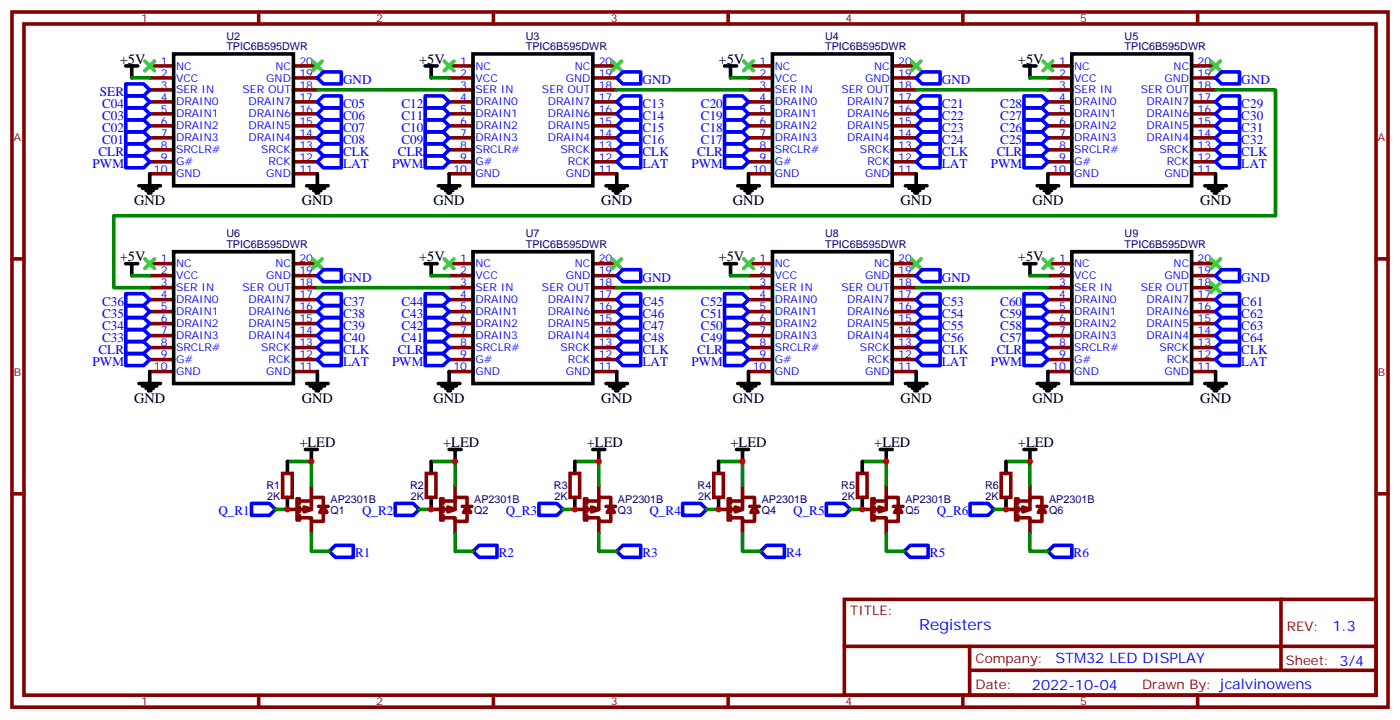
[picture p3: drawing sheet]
<svg xmlns="http://www.w3.org/2000/svg" width="412mm" height="212mm" viewBox="0 0 412 212" stroke-linecap="round" stroke-linejoin="round" font-family="sans-serif">
<g fill="none" stroke="#870000" stroke-width="1.1">
<path d="M3.5 3.5h405.4v204.6h-405.4zM7.1 7.1h398.2v197.5h-398.2zM44.1 19.4h7.1M76.2 3.5v3.6M86.4 19.4h7.1M132.3 19.4h7M145.3 3.5v3.6M174.6 19.4h7.1M214.5 3.5v3.6M283.6 3.5v3.6M352.8 3.5v3.6M44.1 22.9h7.1"/>
<path d="M44.1 26.5h7.1M44.1 30h7.1M44.1 33.5h7.1M44.1 37h7.1M86.4 22.9h7.1M86.4 26.5h7.1M86.4 30h7.1M86.4 33.5h7.1M86.4 37h7.1M132.3 22.9h7M132.3 26.5h7M132.3 30h7"/>
<path d="M132.3 33.5h7M132.3 37h7M174.6 22.9h7.1M174.6 26.5h7.1M174.6 30h7.1M174.6 33.5h7.1M174.6 37h7.1M44.1 40.6h7.1M44.1 44.1h7.1M44.1 47.6h7.1M44.1 51.2h7.1M86.4 40.6h7.1"/>
<path d="M86.4 44.1h7.1M86.4 47.6h7.1M86.4 51.2h7.1M132.3 40.6h7M132.3 44.1h7M132.3 47.6h7M132.3 51.2h7M174.6 40.6h7.1M174.6 44.1h7.1M174.6 47.6h7.1M174.6 51.2h7.1M3.5 76.2h3.6"/>
<path d="M405.3 76.2h3.6M3.5 145.3h3.6M93.8 149h2.9M405.3 145.3h3.6M248.7 176.4h156.6v28.2h-156.6zM377.3 176.4v20.9M248.7 190.2h156.5M285.6 197.3h119.6M285.6 190.2v14.1M76.2 204.6v3.5M145.3 204.6v3.5M214.5 204.6v3.5"/>
<path d="M283.6 204.6v3.5M352.8 204.6v3.5"/>
</g>
<path d="M51.2 15.9h35.2v38.8h-35.2zM139.3 15.9h35.3v38.8h-35.3z" fill="none" stroke="#000" stroke-width="1.1"/>
<path d="M95.2 149l1.1 1.8h-2.1z" fill="#fff" stroke="#870000" stroke-width="1.1"/>
<g fill="none" stroke="#870000" stroke-width="1.1">
<path d="M220.5 19.4h7M262.8 19.4h7.1M308.7 19.4h7M351 19.4h7.1M220.5 22.9h7M220.5 26.5h7M220.5 30h7M220.5 33.5h7M220.5 37h7M262.8 22.9h7.1M262.8 26.5h7.1M262.8 30h7.1"/>
<path d="M262.8 33.5h7.1M262.8 37h7.1M308.7 22.9h7M308.7 26.5h7M308.7 30h7M308.7 33.5h7M308.7 37h7M351 22.9h7.1M351 26.5h7.1M351 30h7.1M351 33.5h7.1M351 37h7.1"/>
<path d="M220.5 40.6h7M220.5 44.1h7M220.5 47.6h7M220.5 51.2h7M262.8 40.6h7.1M262.8 44.1h7.1M262.8 47.6h7.1M262.8 51.2h7.1M308.7 40.6h7M308.7 44.1h7M308.7 47.6h7M308.7 51.2h7"/>
<path d="M351 40.6h7.1M351 44.1h7.1M351 47.6h7.1M351 51.2h7.1M44.1 77.6h7.1M86.4 77.6h7.1M132.3 77.6h7M174.6 77.6h7.1M220.5 77.6h7M262.8 77.6h7.1M308.7 77.6h7M351 77.6h7.1"/>
<path d="M44.1 81.1h7.1M44.1 84.7h7.1M44.1 88.2h7.1M44.1 91.7h7.1M44.1 95.2h7.1M44.1 98.8h7.1M86.4 81.1h7.1M86.4 84.7h7.1M86.4 88.2h7.1M86.4 91.7h7.1M86.4 95.2h7.1M86.4 98.8h7.1"/>
<path d="M132.3 81.1h7M132.3 84.7h7M132.3 88.2h7M132.3 91.7h7M132.3 95.2h7M132.3 98.8h7M174.6 81.1h7.1M174.6 84.7h7.1M174.6 88.2h7.1M174.6 91.7h7.1M174.6 95.2h7.1M174.6 98.8h7.1"/>
<path d="M220.5 81.1h7M220.5 84.7h7M220.5 88.2h7M220.5 91.7h7M220.5 95.2h7M220.5 98.8h7M262.8 81.1h7.1M262.8 84.7h7.1M262.8 88.2h7.1M262.8 91.7h7.1M262.8 95.2h7.1M262.8 98.8h7.1"/>
<path d="M308.7 81.1h7M308.7 84.7h7M308.7 88.2h7M308.7 91.7h7M308.7 95.2h7M308.7 98.8h7M351 81.1h7.1M351 84.7h7.1M351 88.2h7.1M351 91.7h7.1M351 95.2h7.1M351 98.8h7.1"/>
<path d="M44.1 102.3h7.1M44.1 105.8h7.1M44.1 109.4h7.1M86.4 102.3h7.1M86.4 105.8h7.1M86.4 109.4h7.1M132.3 102.3h7M132.3 105.8h7M132.3 109.4h7M174.6 102.3h7.1M174.6 105.8h7.1M174.6 109.4h7.1"/>
<path d="M220.5 102.3h7M220.5 105.8h7M220.5 109.4h7M262.8 102.3h7.1M262.8 105.8h7.1M262.8 109.4h7.1M308.7 102.3h7M308.7 105.8h7M308.7 109.4h7M351 102.3h7.1M351 105.8h7.1M351 109.4h7.1"/>
<path d="M87.5 146.8v6.3M88.2 146.8v1.4M88.2 149.2v1.4M88.2 151.7v1.4M88.2 147.5h3.5M89.6 149.2l2.1 .7-2.1 .7zM91.7 142.9v3.5M91.7 153.5v3.5M95.2 148.9v-2.5h-3.5v3.5h-7M95.2 151v2.5h-3.5v-1.1h-3.5M136.2 149h2.8"/>
</g>
<g fill="none" stroke="#000" stroke-width="1.1">
<path d="M227.5 15.9h35.3v38.8h-35.3zM315.7 15.9h35.3v38.8h-35.3zM40.9 54.7h6.4M42 55.4h4.2M43 56.1h2.2M43.7 56.8h.7M44.1 51.2v3.5M90.3 54.7h6.4M91.4 55.4h4.2M92.4 56.1h2.1M93.1 56.8h.7M93.5 51.2v3.5"/>
<path d="M129.1 54.7h6.4M130.2 55.4h4.2M131.2 56.1h2.1M131.9 56.8h.7M132.3 51.2v3.5M178.5 54.7h6.4M179.6 55.4h4.2M180.6 56.1h2.1M181.3 56.8h.7M181.7 51.2v3.5M217.3 54.7h6.4M218.4 55.4h4.2"/>
<path d="M219.4 56.1h2.1M220.1 56.8h.7M220.5 51.2v3.5M266.7 54.7h6.3M267.8 55.4h4.2M268.8 56.1h2.1M269.5 56.8h.7M269.9 51.2v3.5M305.5 54.7h6.4M306.6 55.4h4.2M307.6 56.1h2.1M308.3 56.8h.7"/>
<path d="M308.7 51.2v3.5M354.9 54.7h6.3M356 55.4h4.2M357 56.1h2.1M357.7 56.8h.7M358.1 51.2v3.5M51.2 74.1h35.2v38.8h-35.2zM139.3 74.1h35.3v38.8h-35.3zM227.5 74.1h35.3v38.8h-35.3zM315.7 74.1h35.3v38.8h-35.3zM40.9 112.9h6.4M42 113.6h4.2"/>
<path d="M43 114.3h2.2M43.7 115h.7M44.1 109.4v3.5M90.3 112.9h6.4M91.4 113.6h4.2M92.4 114.3h2.1M93.1 115h.7M93.5 109.4v3.5M129.1 112.9h6.4M130.2 113.6h4.2M131.2 114.3h2.1M131.9 115h.7"/>
<path d="M132.3 109.4v3.5M178.5 112.9h6.4M179.6 113.6h4.2M180.6 114.3h2.1M181.3 115h.7M181.7 109.4v3.5M217.3 112.9h6.4M218.4 113.6h4.2M219.4 114.3h2.1M220.1 115h.7M220.5 109.4v3.5M266.7 112.9h6.3"/>
<path d="M267.8 113.6h4.2M268.8 114.3h2.1M269.5 115h.7M269.9 109.4v3.5M305.5 112.9h6.4M306.6 113.6h4.2M307.6 114.3h2.1M308.3 115h.7M308.7 109.4v3.5M354.9 112.9h6.3M356 113.6h4.2M357 114.3h2.1"/>
<path d="M357.7 115h.7M358.1 109.4v3.5"/>
</g>
<path d="M93.5 26.5h38.8M181.7 26.5h38.8M269.9 26.5h38.8M358.1 26.5h17.6v37h-342.2v21.2h10.6M93.5 84.7h38.8M181.7 84.7h38.8M269.9 84.7h38.8" fill="none" stroke="#008700" stroke-width="1.1"/>
<g fill="none" stroke="#00f" stroke-width="1.1">
<path d="M95.2 45.9h5.3v3.5h-5.3l-1.7-1.8zM95.2 42.3h5.3v3.6h-5.3l-1.7-1.8zM183.4 45.9h5.3v3.5h-5.3l-1.7-1.8zM183.4 42.3h5.3v3.6h-5.3l-1.7-1.8zM271.6 45.9h5.3v3.5h-5.3l-1.7-1.8zM271.6 42.3h5.3v3.6h-5.3l-1.7-1.8zM358.1 47.6l1.7-1.7h5.3v3.5h-5.3zM359.8 42.3h5.3v3.6h-5.3l-1.7-1.8zM95.2 104.1h5.3v3.5h-5.3l-1.7-1.8zM95.2 100.5h5.3v3.6h-5.3l-1.7-1.8zM183.4 104.1h5.3v3.5h-5.3l-1.7-1.8zM183.4 100.5h5.3v3.6h-5.3l-1.7-1.8z"/>
<path d="M271.6 104.1h5.3v3.5h-5.3l-1.7-1.8zM271.6 100.5h5.3v3.6h-5.3l-1.7-1.8zM358.1 105.8l1.7-1.7h5.3v3.5h-5.3zM358.1 102.3l1.7-1.8h5.3v3.6h-5.3z"/>
</g>
<g fill="none" stroke="#3c3" stroke-width="1.1">
<path d="M42.7 18l2.8 2.8M45.5 18l-2.8 2.8M92.1 18l2.8 2.8M94.9 18l-2.8 2.8M130.9 18l2.8 2.8M133.7 18l-2.8 2.8M180.3 18l2.8 2.8M183.1 18l-2.8 2.8M219.1 18l2.8 2.8M221.9 18l-2.8 2.8M268.5 18l2.8 2.8M271.3 18l-2.8 2.8"/>
<path d="M307.3 18l2.8 2.8M310.1 18l-2.8 2.8M356.7 18l2.8 2.8M359.5 18l-2.8 2.8M42.7 76.2l2.8 2.8M45.5 76.2l-2.8 2.8M92.1 76.2l2.8 2.8M94.9 76.2l-2.8 2.8M130.9 76.2l2.8 2.8M133.7 76.2l-2.8 2.8M180.3 76.2l2.8 2.8M183.1 76.2l-2.8 2.8"/>
<path d="M219.1 76.2l2.8 2.8M221.9 76.2l-2.8 2.8M268.5 76.2l2.8 2.8M271.3 76.2l-2.8 2.8M307.3 76.2l2.8 2.8M310.1 76.2l-2.8 2.8M356.7 76.2l2.8 2.8M359.5 76.2l-2.8 2.8"/>
</g>
<path d="M137.6 149l1 1.8h-2.1z" fill="#fff" stroke="#870000" stroke-width="1.1"/>
<path d="M129.8 146.8v6.3M130.5 146.8v1.4M130.5 149.2v1.4M130.5 151.7v1.4M130.5 147.5h3.6M131.9 149.2l2.2 .7-2.2 .7zM134.1 142.9v3.5M134.1 153.5v3.5M137.6 148.9v-2.5h-3.5v3.5h-7.1M137.6 151v2.5h-3.5v-1.1h-3.6M178.5 149h2.8" fill="none" stroke="#870000" stroke-width="1.1"/>
<path d="M179.9 149l1.1 1.8h-2.1z" fill="#fff" stroke="#870000" stroke-width="1.1"/>
<path d="M172.2 146.8v6.3M172.9 146.8v1.4M172.9 149.2v1.4M172.9 151.7v1.4M172.9 147.5h3.5M174.3 149.2l2.1 .7-2.1 .7zM176.4 142.9v3.5M176.4 153.5v3.5M179.9 148.9v-2.5h-3.5v3.5h-7.1M179.9 151v2.5h-3.5v-1.1h-3.5M220.8 149h2.9" fill="none" stroke="#870000" stroke-width="1.1"/>
<path d="M222.2 149l1.1 1.8h-2.1z" fill="#fff" stroke="#870000" stroke-width="1.1"/>
<path d="M214.5 146.8v6.3M215.2 146.8v1.4M215.2 149.2v1.4M215.2 151.7v1.4M215.2 147.5h3.5M216.6 149.2l2.1 .7-2.1 .7zM218.7 142.9v3.5M218.7 153.5v3.5M222.2 148.9v-2.5h-3.5v3.5h-7M222.2 151v2.5h-3.5v-1.1h-3.5M263.2 149h2.8" fill="none" stroke="#870000" stroke-width="1.1"/>
<path d="M264.6 149l1 1.8h-2.1z" fill="#fff" stroke="#870000" stroke-width="1.1"/>
<path d="M256.8 146.8v6.3M257.5 146.8v1.4M257.5 149.2v1.4M257.5 151.7v1.4M257.5 147.5h3.6M258.9 149.2l2.2 .7-2.2 .7zM261.1 142.9v3.5M261.1 153.5v3.5M264.6 148.9v-2.5h-3.5v3.5h-7.1M264.6 151v2.5h-3.5v-1.1h-3.6M305.5 149h2.8" fill="none" stroke="#870000" stroke-width="1.1"/>
<path d="M306.9 149l1.1 1.8h-2.1z" fill="#fff" stroke="#870000" stroke-width="1.1"/>
<g fill="none" stroke="#870000" stroke-width="1.1">
<path d="M83.3 139.3h2.8v7.1h-2.8zM125.6 139.3h2.8v7.1h-2.8zM167.9 139.3h2.8v7.1h-2.8zM210.3 139.3h2.8v7.1h-2.8zM252.6 139.3h2.8v7.1h-2.8zM294.9 139.3h2.8v7.1h-2.8zM299.2 146.8v6.3M299.9 146.8v1.4M299.9 149.2v1.4M299.9 151.7v1.4M299.9 147.5h3.5M301.3 149.2l2.1 .7-2.1 .7z"/>
<path d="M303.4 142.9v3.5M303.4 153.5v3.5M306.9 148.9v-2.5h-3.5v3.5h-7.1M306.9 151v2.5h-3.5v-1.1h-3.5"/>
</g>
<g fill="none" stroke="#000" stroke-width="1.1">
<path d="M37 19.4h3.6M38.8 19.4v3.5M125.2 19.4h3.6M127 19.4v3.5M213.4 19.4h3.6M215.2 19.4v3.5M301.6 19.4h3.6M303.4 19.4v3.5M37 77.6h3.6M38.8 77.6v3.5M125.2 77.6h3.6M127 77.6v3.5"/>
<path d="M213.4 77.6h3.6M215.2 77.6v3.5M301.6 77.6h3.6M303.4 77.6v3.5M84.7 135.8v3.5M90 132.3h3.5M91.7 132.3v3.5M127 135.8v3.5M132.3 132.3h3.5M134.1 132.3v3.5M169.3 135.8v3.5M174.6 132.3h3.6"/>
<path d="M176.4 132.3v3.5M211.7 135.8v3.5M217 132.3h3.5M218.7 132.3v3.5M254 135.8v3.5M259.3 132.3h3.5M261.1 132.3v3.5M296.3 135.8v3.5M301.6 132.3h3.6M303.4 132.3v3.5M84.7 146.4v3.5M127 146.4v3.5"/>
<path d="M169.3 146.4v3.5M211.7 146.4v3.5M254 146.4v3.5M296.3 146.4v3.5"/>
</g>
<g fill="none" stroke="#008700" stroke-width="1.1">
<path d="M38.8 22.9h5.3M127 22.9h5.3M215.2 22.9h5.3M303.4 22.9h5.3M38.8 81.1h5.3M127 81.1h5.3M215.2 81.1h5.3M303.4 81.1h5.3M84.7 135.8h7v7.1M127 135.8h7.1v7.1M169.3 135.8h7.1v7.1M211.7 135.8h7v7.1"/>
<path d="M254 135.8h7.1v7.1M296.3 135.8h7.1v7.1M81.1 149.9h3.6M91.7 157v5.3h5.3M123.5 149.9h3.5M134.1 157v5.3h5.2M165.8 149.9h3.5M176.4 157v5.3h5.3M208.1 149.9h3.6M218.7 157v5.3h5.3M250.5 149.9h3.5M261.1 157v5.3h5.2"/>
<path d="M292.8 149.9h3.5M303.4 157v5.3h5.3"/>
</g>
<g fill="none" stroke="#00f" stroke-width="1.1">
<path d="M37 28.2h5.3l1.8 1.8-1.8 1.8h-5.3zM37 31.8h5.3l1.8 1.7-1.8 1.8h-5.3zM37 35.3h5.3l1.8 1.7-1.8 1.8h-5.3zM37 38.8h5.3l1.8 1.8-1.8 1.7h-5.3zM37 24.7h5.3l1.8 1.8-1.8 1.7h-5.3zM95.2 21.2h5.3v3.5h-5.3l-1.7-1.8zM95.2 28.2h5.3v3.6h-5.3l-1.7-1.8zM95.2 31.8h5.3v3.5h-5.3l-1.7-1.8zM95.2 35.3h5.3v3.5h-5.3l-1.7-1.8zM95.2 38.8h5.3v3.5h-5.3l-1.7-1.7zM125.2 28.2h5.3l1.8 1.8-1.8 1.8h-5.3zM125.2 31.8h5.3l1.8 1.7-1.8 1.8h-5.3z"/>
<path d="M125.2 35.3h5.3l1.8 1.7-1.8 1.8h-5.3zM125.2 38.8h5.3l1.8 1.8-1.8 1.7h-5.3zM183.4 21.2h5.3v3.5h-5.3l-1.7-1.8zM183.4 28.2h5.3v3.6h-5.3l-1.7-1.8zM183.4 31.8h5.3v3.5h-5.3l-1.7-1.8zM183.4 35.3h5.3v3.5h-5.3l-1.7-1.8zM183.4 38.8h5.3v3.5h-5.3l-1.7-1.7zM213.4 28.2h5.3l1.8 1.8-1.8 1.8h-5.3zM213.4 31.8h5.3l1.8 1.7-1.8 1.8h-5.3zM213.4 35.3h5.3l1.8 1.7-1.8 1.8h-5.3zM213.4 38.8h5.3l1.8 1.8-1.8 1.7h-5.3zM271.6 21.2h5.3v3.5h-5.3l-1.7-1.8z"/>
<path d="M271.6 28.2h5.3v3.6h-5.3l-1.7-1.8zM271.6 31.8h5.3v3.5h-5.3l-1.7-1.8zM271.6 35.3h5.3v3.5h-5.3l-1.7-1.8zM271.6 38.8h5.3v3.5h-5.3l-1.7-1.7zM301.6 28.2h5.3l1.8 1.8-1.8 1.8h-5.3zM301.6 31.8h5.3l1.8 1.7-1.8 1.8h-5.3zM301.6 35.3h5.3l1.8 1.7-1.8 1.8h-5.3zM301.6 38.8h5.3l1.8 1.8-1.8 1.7h-5.3zM358.1 33.5l1.7-1.7h5.3v3.5h-5.3zM359.8 21.2h5.3v3.5h-5.3l-1.7-1.8zM359.8 28.2h5.3v3.6h-5.3l-1.7-1.8zM359.8 35.3h5.3v3.5h-5.3l-1.7-1.8z"/>
<path d="M37 42.3h5.3l1.8 1.8-1.8 1.8h-5.3zM37 45.9h5.3l1.8 1.7-1.8 1.8h-5.3zM125.2 45.9h5.3l1.8 1.7-1.8 1.8h-5.3zM125.2 42.3h5.3l1.8 1.8-1.8 1.8h-5.3zM213.4 45.9h5.3l1.8 1.7-1.8 1.8h-5.3zM213.4 42.3h5.3l1.8 1.8-1.8 1.8h-5.3zM301.6 45.9h5.3l1.8 1.7-1.8 1.8h-5.3zM301.6 42.3h5.3l1.8 1.8-1.8 1.8h-5.3zM358.1 40.6l1.7-1.8h5.3v3.5h-5.3zM95.2 79.4h5.3v3.5h-5.3l-1.7-1.8zM183.4 79.4h5.3v3.5h-5.3l-1.7-1.8zM271.6 79.4h5.3v3.5h-5.3l-1.7-1.8z"/>
<path d="M37 86.4h5.3l1.8 1.8-1.8 1.8h-5.3zM37 90h5.3l1.8 1.7-1.8 1.8h-5.3zM37 93.5h5.3l1.8 1.7-1.8 1.8h-5.3zM37 97h5.3l1.8 1.8-1.8 1.7h-5.3zM95.2 86.4h5.3v3.6h-5.3l-1.7-1.8zM95.2 90h5.3v3.5h-5.3l-1.7-1.8zM95.2 93.5h5.3v3.5h-5.3l-1.7-1.8zM95.2 97h5.3v3.5h-5.3l-1.7-1.7zM125.2 86.4h5.3l1.8 1.8-1.8 1.8h-5.3zM125.2 90h5.3l1.8 1.7-1.8 1.8h-5.3zM125.2 93.5h5.3l1.8 1.7-1.8 1.8h-5.3zM125.2 97h5.3l1.8 1.8-1.8 1.7h-5.3z"/>
<path d="M183.4 86.4h5.3v3.6h-5.3l-1.7-1.8zM183.4 90h5.3v3.5h-5.3l-1.7-1.8zM183.4 93.5h5.3v3.5h-5.3l-1.7-1.8zM183.4 97h5.3v3.5h-5.3l-1.7-1.7zM213.4 86.4h5.3l1.8 1.8-1.8 1.8h-5.3zM213.4 90h5.3l1.8 1.7-1.8 1.8h-5.3zM213.4 93.5h5.3l1.8 1.7-1.8 1.8h-5.3zM213.4 97h5.3l1.8 1.8-1.8 1.7h-5.3zM271.6 86.4h5.3v3.6h-5.3l-1.7-1.8zM271.6 90h5.3v3.5h-5.3l-1.7-1.8zM271.6 93.5h5.3v3.5h-5.3l-1.7-1.8zM271.6 97h5.3v3.5h-5.3l-1.7-1.7z"/>
<path d="M301.6 86.4h5.3l1.8 1.8-1.8 1.8h-5.3zM301.6 90h5.3l1.8 1.7-1.8 1.8h-5.3zM301.6 93.5h5.3l1.8 1.7-1.8 1.8h-5.3zM301.6 97h5.3l1.8 1.8-1.8 1.7h-5.3zM358.1 81.1l1.7-1.7h5.3v3.5h-5.3zM358.1 95.2l1.7-1.7h5.3v3.5h-5.3zM359.8 86.4h5.3v3.6h-5.3l-1.7-1.8zM359.8 90h5.3v3.5h-5.3l-1.7-1.8zM359.8 97h5.3v3.5h-5.3l-1.7-1.7zM37 104.1h5.3l1.8 1.7-1.8 1.8h-5.3zM37 100.5h5.3l1.8 1.8-1.8 1.8h-5.3zM125.2 104.1h5.3l1.8 1.7-1.8 1.8h-5.3z"/>
<path d="M125.2 100.5h5.3l1.8 1.8-1.8 1.8h-5.3zM213.4 104.1h5.3l1.8 1.7-1.8 1.8h-5.3zM213.4 100.5h5.3l1.8 1.8-1.8 1.8h-5.3zM301.6 104.1h5.3l1.8 1.7-1.8 1.8h-5.3zM301.6 100.5h5.3l1.8 1.8-1.8 1.8h-5.3zM74.1 148.2h5.3l1.7 1.7-1.7 1.8h-5.3zM116.4 148.2h5.3l1.8 1.7-1.8 1.8h-5.3zM158.7 148.2h5.3l1.8 1.7-1.8 1.8h-5.3zM201.1 148.2h5.3l1.7 1.7-1.7 1.8h-5.3zM243.4 148.2h5.3l1.8 1.7-1.8 1.8h-5.3zM285.8 148.2h5.2l1.8 1.7-1.8 1.8h-5.2zM98.8 160.5h5.3v3.5h-5.3l-1.8-1.7z"/>
<path d="M141.1 160.5h5.3v3.5h-5.3l-1.8-1.7zM183.4 160.5h5.3v3.5h-5.3l-1.7-1.7zM225.8 160.5h5.3v3.5h-5.3l-1.8-1.7zM266.3 162.3l1.8-1.8h5.3v3.5h-5.3zM310.4 160.5h5.3v3.5h-5.3l-1.7-1.7z"/>
</g>
<path d="M356.7 83.3l2.8 2.8M359.5 83.3l-2.8 2.8" fill="none" stroke="#3c3" stroke-width="1.1"/>
<g fill="#c00">
<circle cx="91.7" cy="135.8" r=".88"/>
<circle cx="134.1" cy="135.8" r=".88"/>
<circle cx="176.4" cy="135.8" r=".88"/>
<circle cx="218.7" cy="135.8" r=".88"/>
<circle cx="261.1" cy="135.8" r=".88"/>
<circle cx="303.4" cy="135.8" r=".88"/>
<circle cx="84.7" cy="149.9" r=".88"/>
<circle cx="127" cy="149.9" r=".88"/>
<circle cx="169.3" cy="149.9" r=".88"/>
<circle cx="211.7" cy="149.9" r=".88"/>
<circle cx="254" cy="149.9" r=".88"/>
<circle cx="296.3" cy="149.9" r=".88"/>
</g>
<text font-size="4.6" fill="#00f" x="270.8" y="185.4">Registers</text>
<g font-size="4.2">
<text x="35.3" y="18.7">+5V</text>
<text x="123.5" y="18.7">+5V</text>
<text x="211.7" y="18.7">+5V</text>
<text x="299.9" y="18.7">+5V</text>
<text x="39.5" y="60.3">GND</text>
<text x="88.9" y="60.3">GND</text>
<text x="127.7" y="60.3">GND</text>
<text x="177.1" y="60.3">GND</text>
<text x="215.9" y="60.3">GND</text>
<text x="265.3" y="60.3">GND</text>
<text x="304.1" y="60.3">GND</text>
<text x="353.5" y="60.3">GND</text>
<text x="35.3" y="76.9">+5V</text>
<text x="123.5" y="76.9">+5V</text>
<text x="211.7" y="76.9">+5V</text>
<text x="299.9" y="76.9">+5V</text>
<text x="39.5" y="118.5">GND</text>
<text x="88.9" y="118.5">GND</text>
<text x="127.7" y="118.5">GND</text>
<text x="177.1" y="118.5">GND</text>
<text x="215.9" y="118.5">GND</text>
<text x="265.3" y="118.5">GND</text>
<text x="304.1" y="118.5">GND</text>
<text x="353.5" y="118.5">GND</text>
<text x="88.2" y="131.6">+LED</text>
<text x="130.5" y="131.6">+LED</text>
<text x="172.9" y="131.6">+LED</text>
<text x="215.2" y="131.6">+LED</text>
<text x="257.5" y="131.6">+LED</text>
<text x="299.9" y="131.6">+LED</text>
</g>
<g font-size="4.2" fill="#00f">
<text x="392.5" y="185.6">1.3</text>
<text x="310.9" y="195.2">STM32 LED DISPLAY</text>
<text x="304" y="203">2022-10-04</text>
</g>
<g font-size="3.9" fill="#00f">
<text x="29.4" y="28.2">SER</text>
<text x="101.1" y="24.7">GND</text>
<text x="189.3" y="24.7">GND</text>
<text x="277.5" y="24.7">GND</text>
<text x="365.7" y="24.7">GND</text>
<text x="30.1" y="31.8">C04</text>
<text x="30.1" y="35.3">C03</text>
<text x="101.1" y="31.8">C05</text>
<text x="101.1" y="35.3">C06</text>
<text x="118.3" y="31.8">C12</text>
<text x="118.3" y="35.3">C11</text>
<text x="189.3" y="31.8">C13</text>
<text x="189.3" y="35.3">C14</text>
<text x="206.5" y="31.8">C20</text>
<text x="206.5" y="35.3">C19</text>
<text x="277.5" y="31.8">C21</text>
<text x="277.5" y="35.3">C22</text>
<text x="294.7" y="31.8">C28</text>
<text x="294.7" y="35.3">C27</text>
<text x="365.7" y="31.8">C29</text>
<text x="365.7" y="35.3">C30</text>
<text x="30.1" y="38.8">C02</text>
<text x="101.1" y="38.8">C07</text>
<text x="118.3" y="38.8">C10</text>
<text x="189.3" y="38.8">C15</text>
<text x="206.5" y="38.8">C18</text>
<text x="277.5" y="38.8">C23</text>
<text x="294.7" y="38.8">C26</text>
<text x="365.7" y="38.8">C31</text>
<text x="29" y="45.9">CLR</text>
<text x="30.1" y="42.3">C01</text>
<text x="101.1" y="45.9">CLK</text>
<text x="101.1" y="42.3">C08</text>
<text x="117.2" y="45.9">CLR</text>
<text x="118.3" y="42.3">C09</text>
<text x="189.3" y="45.9">CLK</text>
<text x="189.3" y="42.3">C16</text>
<text x="205.4" y="45.9">CLR</text>
<text x="206.5" y="42.3">C17</text>
<text x="277.5" y="45.9">CLK</text>
<text x="277.5" y="42.3">C24</text>
<text x="293.6" y="45.9">CLR</text>
<text x="294.7" y="42.3">C25</text>
<text x="365.7" y="45.9">CLK</text>
<text x="365.7" y="42.3">C32</text>
<text x="27.3" y="49.4">PWM</text>
<text x="101.1" y="49.4">LAT</text>
<text x="115.5" y="49.4">PWM</text>
<text x="189.3" y="49.4">LAT</text>
<text x="203.7" y="49.4">PWM</text>
<text x="277.5" y="49.4">LAT</text>
<text x="291.9" y="49.4">PWM</text>
<text x="365.7" y="49.4">LAT</text>
<text x="101.1" y="82.9">GND</text>
<text x="189.3" y="82.9">GND</text>
<text x="277.5" y="82.9">GND</text>
<text x="365.7" y="82.9">GND</text>
<text x="30.1" y="90">C36</text>
<text x="101.1" y="90">C37</text>
<text x="118.3" y="90">C44</text>
<text x="189.3" y="90">C45</text>
<text x="206.5" y="90">C52</text>
<text x="277.5" y="90">C53</text>
<text x="294.7" y="90">C60</text>
<text x="365.7" y="90">C61</text>
<text x="30.1" y="93.5">C35</text>
<text x="101.1" y="93.5">C38</text>
<text x="118.3" y="93.5">C43</text>
<text x="189.3" y="93.5">C46</text>
<text x="206.5" y="93.5">C51</text>
<text x="277.5" y="93.5">C54</text>
<text x="294.7" y="93.5">C59</text>
<text x="365.7" y="93.5">C62</text>
<text x="30.1" y="97">C34</text>
<text x="30.1" y="100.5">C33</text>
<text x="101.1" y="97">C39</text>
<text x="101.1" y="100.5">C40</text>
<text x="118.3" y="97">C42</text>
<text x="118.3" y="100.5">C41</text>
<text x="189.3" y="97">C47</text>
<text x="189.3" y="100.5">C48</text>
<text x="206.5" y="97">C50</text>
<text x="206.5" y="100.5">C49</text>
<text x="277.5" y="97">C55</text>
<text x="277.5" y="100.5">C56</text>
<text x="294.7" y="97">C58</text>
<text x="294.7" y="100.5">C57</text>
<text x="365.7" y="97">C63</text>
<text x="365.7" y="100.5">C64</text>
<text x="27.3" y="107.6">PWM</text>
<text x="29" y="104.1">CLR</text>
<text x="101.1" y="107.6">LAT</text>
<text x="101.1" y="104.1">CLK</text>
<text x="115.5" y="107.6">PWM</text>
<text x="117.2" y="104.1">CLR</text>
<text x="189.3" y="107.6">LAT</text>
<text x="189.3" y="104.1">CLK</text>
<text x="203.7" y="107.6">PWM</text>
<text x="205.4" y="104.1">CLR</text>
<text x="277.5" y="107.6">LAT</text>
<text x="277.5" y="104.1">CLK</text>
<text x="291.9" y="107.6">PWM</text>
<text x="293.6" y="104.1">CLR</text>
<text x="365.7" y="107.6">LAT</text>
<text x="365.7" y="104.1">CLK</text>
<text x="64.3" y="151.7">Q_R1</text>
<text x="106.7" y="151.7">Q_R2</text>
<text x="149" y="151.7">Q_R3</text>
<text x="191.3" y="151.7">Q_R4</text>
<text x="233.7" y="151.7">Q_R5</text>
<text x="276" y="151.7">Q_R6</text>
<text x="104.6" y="164">R1</text>
<text x="146.9" y="164">R2</text>
<text x="189.3" y="164">R3</text>
<text x="231.6" y="164">R4</text>
<text x="273.9" y="164">R5</text>
<text x="316.3" y="164">R6</text>
</g>
<g font-size="3.9" fill="#800">
<text x="250.5" y="181">TITLE:</text>
<text x="379.1" y="185.6">REV:</text>
<text x="287.4" y="195.2">Company:</text>
<text x="378.7" y="195.8">Sheet: 3/4</text>
<text x="287.4" y="202.8">Date:</text>
<text x="336.4" y="202.9">Drawn By: jcalvinowens</text>
</g>
<g font-size="3.2" fill="#800">
<text x="41.6" y="6.5">1</text>
<text x="110.8" y="6.5">2</text>
<text x="179.9" y="6.5">3</text>
<text x="249.1" y="6.5">4</text>
<text x="318.2" y="6.5">5</text>
<text x="4.1" y="41.6">A</text>
<text x="405.9" y="41.6">A</text>
<text x="4.1" y="110.8">B</text>
<text x="405.9" y="110.8">B</text>
<text x="41.6" y="207.6">1</text>
<text x="110.8" y="207.6">2</text>
<text x="179.9" y="207.6">3</text>
<text x="249.1" y="207.6">4</text>
<text x="318.2" y="207.6">5</text>
</g>
<g font-size="3.2" fill="#000080">
<text x="66.7" y="11.7">U2</text>
<text x="154.9" y="11.7">U3</text>
<text x="243.1" y="11.7">U4</text>
<text x="331.3" y="11.7">U5</text>
<text x="66.7" y="14.8">TPIC6B595DWR</text>
<text x="154.9" y="14.8">TPIC6B595DWR</text>
<text x="243.1" y="14.8">TPIC6B595DWR</text>
<text x="331.3" y="14.8">TPIC6B595DWR</text>
<text x="66.7" y="69.9">U6</text>
<text x="154.9" y="69.9">U7</text>
<text x="243.1" y="69.9">U8</text>
<text x="331.3" y="69.9">U9</text>
<text x="66.7" y="73">TPIC6B595DWR</text>
<text x="154.9" y="73">TPIC6B595DWR</text>
<text x="243.1" y="73">TPIC6B595DWR</text>
<text x="331.3" y="73">TPIC6B595DWR</text>
<text x="78.5" y="144">R1</text>
<text x="120.8" y="144">R2</text>
<text x="163.2" y="144">R3</text>
<text x="205.5" y="144">R4</text>
<text x="247.8" y="144">R5</text>
<text x="290.2" y="144">R6</text>
<text x="78.7" y="147.2">2K</text>
<text x="97.4" y="148.1">AP2301B</text>
<text x="121" y="147.2">2K</text>
<text x="139.7" y="148.1">AP2301B</text>
<text x="163.3" y="147.2">2K</text>
<text x="182" y="148.1">AP2301B</text>
<text x="205.7" y="147.2">2K</text>
<text x="224.4" y="148.1">AP2301B</text>
<text x="248" y="147.2">2K</text>
<text x="266.7" y="148.1">AP2301B</text>
<text x="290.3" y="147.2">2K</text>
<text x="309" y="148.1">AP2301B</text>
<text x="97.4" y="151.2">Q1</text>
<text x="139.7" y="151.2">Q2</text>
<text x="182" y="151.2">Q3</text>
<text x="224.4" y="151.2">Q4</text>
<text x="266.7" y="151.2">Q5</text>
<text x="309" y="151.2">Q6</text>
</g>
<g font-size="3.2" fill="#00f">
<text x="47.4" y="19.1">1</text>
<text x="47.4" y="22.6">2</text>
<text x="51.9" y="20.5">NC</text>
<text x="51.9" y="24">VCC</text>
<text x="78.4" y="24">GND</text>
<text x="81.1" y="20.5">NC</text>
<text x="88.2" y="22.6">19</text>
<text x="88.2" y="19.1">20</text>
<text x="135.6" y="19.1">1</text>
<text x="135.6" y="22.6">2</text>
<text x="140.1" y="20.5">NC</text>
<text x="140.1" y="24">VCC</text>
<text x="166.6" y="24">GND</text>
<text x="169.3" y="20.5">NC</text>
<text x="176.4" y="22.6">19</text>
<text x="176.4" y="19.1">20</text>
<text x="223.8" y="19.1">1</text>
<text x="223.8" y="22.6">2</text>
<text x="228.2" y="20.5">NC</text>
<text x="228.2" y="24">VCC</text>
<text x="254.8" y="24">GND</text>
<text x="257.5" y="20.5">NC</text>
<text x="264.6" y="22.6">19</text>
<text x="264.6" y="19.1">20</text>
<text x="312" y="19.1">1</text>
<text x="312" y="22.6">2</text>
<text x="316.4" y="20.5">NC</text>
<text x="316.4" y="24">VCC</text>
<text x="343" y="24">GND</text>
<text x="345.7" y="20.5">NC</text>
<text x="352.8" y="22.6">19</text>
<text x="352.8" y="19.1">20</text>
<text x="47.4" y="26.1">3</text>
<text x="47.4" y="29.6">4</text>
<text x="51.9" y="27.5">SER IN</text>
<text x="71.5" y="27.5">SER OUT</text>
<text x="88.2" y="29.6">17</text>
<text x="88.2" y="26.1">18</text>
<text x="135.6" y="26.1">3</text>
<text x="135.6" y="29.6">4</text>
<text x="140.1" y="27.5">SER IN</text>
<text x="159.6" y="27.5">SER OUT</text>
<text x="176.4" y="29.6">17</text>
<text x="176.4" y="26.1">18</text>
<text x="223.8" y="26.1">3</text>
<text x="223.8" y="29.6">4</text>
<text x="228.2" y="27.5">SER IN</text>
<text x="247.8" y="27.5">SER OUT</text>
<text x="264.6" y="29.6">17</text>
<text x="264.6" y="26.1">18</text>
<text x="312" y="26.1">3</text>
<text x="312" y="29.6">4</text>
<text x="316.4" y="27.5">SER IN</text>
<text x="336" y="27.5">SER OUT</text>
<text x="352.8" y="29.6">17</text>
<text x="352.8" y="26.1">18</text>
<text x="47.4" y="33.2">5</text>
<text x="51.9" y="31">DRAIN0</text>
<text x="51.9" y="34.6">DRAIN1</text>
<text x="73.2" y="34.6">DRAIN6</text>
<text x="73.2" y="31">DRAIN7</text>
<text x="88.2" y="33.2">16</text>
<text x="135.6" y="33.2">5</text>
<text x="140.1" y="31">DRAIN0</text>
<text x="140.1" y="34.6">DRAIN1</text>
<text x="161.4" y="34.6">DRAIN6</text>
<text x="161.4" y="31">DRAIN7</text>
<text x="176.4" y="33.2">16</text>
<text x="223.8" y="33.2">5</text>
<text x="228.2" y="31">DRAIN0</text>
<text x="228.2" y="34.6">DRAIN1</text>
<text x="249.6" y="34.6">DRAIN6</text>
<text x="249.6" y="31">DRAIN7</text>
<text x="264.6" y="33.2">16</text>
<text x="312" y="33.2">5</text>
<text x="316.4" y="31">DRAIN0</text>
<text x="316.4" y="34.6">DRAIN1</text>
<text x="337.8" y="34.6">DRAIN6</text>
<text x="337.8" y="31">DRAIN7</text>
<text x="352.8" y="33.2">16</text>
<text x="47.4" y="36.7">6</text>
<text x="47.4" y="40.2">7</text>
<text x="51.9" y="38.1">DRAIN2</text>
<text x="51.9" y="41.6">DRAIN3</text>
<text x="73.2" y="41.6">DRAIN4</text>
<text x="73.2" y="38.1">DRAIN5</text>
<text x="88.2" y="40.2">14</text>
<text x="88.2" y="36.7">15</text>
<text x="135.6" y="36.7">6</text>
<text x="135.6" y="40.2">7</text>
<text x="140.1" y="38.1">DRAIN2</text>
<text x="140.1" y="41.6">DRAIN3</text>
<text x="161.4" y="41.6">DRAIN4</text>
<text x="161.4" y="38.1">DRAIN5</text>
<text x="176.4" y="40.2">14</text>
<text x="176.4" y="36.7">15</text>
<text x="223.8" y="36.7">6</text>
<text x="223.8" y="40.2">7</text>
<text x="228.2" y="38.1">DRAIN2</text>
<text x="228.2" y="41.6">DRAIN3</text>
<text x="249.6" y="41.6">DRAIN4</text>
<text x="249.6" y="38.1">DRAIN5</text>
<text x="264.6" y="40.2">14</text>
<text x="264.6" y="36.7">15</text>
<text x="312" y="36.7">6</text>
<text x="312" y="40.2">7</text>
<text x="316.4" y="38.1">DRAIN2</text>
<text x="316.4" y="41.6">DRAIN3</text>
<text x="337.8" y="41.6">DRAIN4</text>
<text x="337.8" y="38.1">DRAIN5</text>
<text x="352.8" y="40.2">14</text>
<text x="352.8" y="36.7">15</text>
<text x="47.4" y="43.7">8</text>
<text x="47.4" y="47.3">9</text>
<text x="51.9" y="45.2">SRCLR#</text>
<text x="76.9" y="45.2">SRCK</text>
<text x="88.2" y="47.3">12</text>
<text x="88.2" y="43.7">13</text>
<text x="135.6" y="43.7">8</text>
<text x="135.6" y="47.3">9</text>
<text x="140.1" y="45.2">SRCLR#</text>
<text x="165.1" y="45.2">SRCK</text>
<text x="176.4" y="47.3">12</text>
<text x="176.4" y="43.7">13</text>
<text x="223.8" y="43.7">8</text>
<text x="223.8" y="47.3">9</text>
<text x="228.2" y="45.2">SRCLR#</text>
<text x="253.3" y="45.2">SRCK</text>
<text x="264.6" y="47.3">12</text>
<text x="264.6" y="43.7">13</text>
<text x="312" y="43.7">8</text>
<text x="312" y="47.3">9</text>
<text x="316.4" y="45.2">SRCLR#</text>
<text x="341.5" y="45.2">SRCK</text>
<text x="352.8" y="47.3">12</text>
<text x="352.8" y="43.7">13</text>
<text x="45.4" y="50.8">10</text>
<text x="51.9" y="48.7">G#</text>
<text x="51.9" y="52.2">GND</text>
<text x="78.4" y="52.2">GND</text>
<text x="79.1" y="48.7">RCK</text>
<text x="88.2" y="50.8">11</text>
<text x="133.6" y="50.8">10</text>
<text x="140.1" y="48.7">G#</text>
<text x="140.1" y="52.2">GND</text>
<text x="166.6" y="52.2">GND</text>
<text x="167.3" y="48.7">RCK</text>
<text x="176.4" y="50.8">11</text>
<text x="221.7" y="50.8">10</text>
<text x="228.2" y="48.7">G#</text>
<text x="228.2" y="52.2">GND</text>
<text x="254.8" y="52.2">GND</text>
<text x="255.5" y="48.7">RCK</text>
<text x="264.6" y="50.8">11</text>
<text x="309.9" y="50.8">10</text>
<text x="316.4" y="48.7">G#</text>
<text x="316.4" y="52.2">GND</text>
<text x="343" y="52.2">GND</text>
<text x="343.7" y="48.7">RCK</text>
<text x="352.8" y="50.8">11</text>
<text x="47.4" y="77.3">1</text>
<text x="88.2" y="77.3">20</text>
<text x="135.6" y="77.3">1</text>
<text x="176.4" y="77.3">20</text>
<text x="223.8" y="77.3">1</text>
<text x="264.6" y="77.3">20</text>
<text x="312" y="77.3">1</text>
<text x="352.8" y="77.3">20</text>
<text x="47.4" y="80.8">2</text>
<text x="51.9" y="78.7">NC</text>
<text x="51.9" y="82.2">VCC</text>
<text x="78.4" y="82.2">GND</text>
<text x="81.1" y="78.7">NC</text>
<text x="88.2" y="80.8">19</text>
<text x="135.6" y="80.8">2</text>
<text x="140.1" y="78.7">NC</text>
<text x="140.1" y="82.2">VCC</text>
<text x="166.6" y="82.2">GND</text>
<text x="169.3" y="78.7">NC</text>
<text x="176.4" y="80.8">19</text>
<text x="223.8" y="80.8">2</text>
<text x="228.2" y="78.7">NC</text>
<text x="228.2" y="82.2">VCC</text>
<text x="254.8" y="82.2">GND</text>
<text x="257.5" y="78.7">NC</text>
<text x="264.6" y="80.8">19</text>
<text x="312" y="80.8">2</text>
<text x="316.4" y="78.7">NC</text>
<text x="316.4" y="82.2">VCC</text>
<text x="343" y="82.2">GND</text>
<text x="345.7" y="78.7">NC</text>
<text x="352.8" y="80.8">19</text>
<text x="47.4" y="84.3">3</text>
<text x="47.4" y="87.8">4</text>
<text x="51.9" y="85.7">SER IN</text>
<text x="51.9" y="89.3">DRAIN0</text>
<text x="71.5" y="85.7">SER OUT</text>
<text x="73.2" y="89.3">DRAIN7</text>
<text x="88.2" y="87.8">17</text>
<text x="88.2" y="84.3">18</text>
<text x="135.6" y="84.3">3</text>
<text x="135.6" y="87.8">4</text>
<text x="140.1" y="85.7">SER IN</text>
<text x="140.1" y="89.3">DRAIN0</text>
<text x="159.6" y="85.7">SER OUT</text>
<text x="161.4" y="89.3">DRAIN7</text>
<text x="176.4" y="87.8">17</text>
<text x="176.4" y="84.3">18</text>
<text x="223.8" y="84.3">3</text>
<text x="223.8" y="87.8">4</text>
<text x="228.2" y="85.7">SER IN</text>
<text x="228.2" y="89.3">DRAIN0</text>
<text x="247.8" y="85.7">SER OUT</text>
<text x="249.6" y="89.3">DRAIN7</text>
<text x="264.6" y="87.8">17</text>
<text x="264.6" y="84.3">18</text>
<text x="312" y="84.3">3</text>
<text x="312" y="87.8">4</text>
<text x="316.4" y="85.7">SER IN</text>
<text x="316.4" y="89.3">DRAIN0</text>
<text x="336" y="85.7">SER OUT</text>
<text x="337.8" y="89.3">DRAIN7</text>
<text x="352.8" y="87.8">17</text>
<text x="352.8" y="84.3">18</text>
<text x="47.4" y="91.4">5</text>
<text x="47.4" y="94.9">6</text>
<text x="51.9" y="92.8">DRAIN1</text>
<text x="73.2" y="92.8">DRAIN6</text>
<text x="88.2" y="94.9">15</text>
<text x="88.2" y="91.4">16</text>
<text x="135.6" y="91.4">5</text>
<text x="135.6" y="94.9">6</text>
<text x="140.1" y="92.8">DRAIN1</text>
<text x="161.4" y="92.8">DRAIN6</text>
<text x="176.4" y="94.9">15</text>
<text x="176.4" y="91.4">16</text>
<text x="223.8" y="91.4">5</text>
<text x="223.8" y="94.9">6</text>
<text x="228.2" y="92.8">DRAIN1</text>
<text x="249.6" y="92.8">DRAIN6</text>
<text x="264.6" y="94.9">15</text>
<text x="264.6" y="91.4">16</text>
<text x="312" y="91.4">5</text>
<text x="312" y="94.9">6</text>
<text x="316.4" y="92.8">DRAIN1</text>
<text x="337.8" y="92.8">DRAIN6</text>
<text x="352.8" y="94.9">15</text>
<text x="352.8" y="91.4">16</text>
<text x="47.4" y="98.4">7</text>
<text x="47.4" y="102">8</text>
<text x="51.9" y="96.3">DRAIN2</text>
<text x="51.9" y="99.8">DRAIN3</text>
<text x="73.2" y="99.8">DRAIN4</text>
<text x="73.2" y="96.3">DRAIN5</text>
<text x="88.2" y="102">13</text>
<text x="88.2" y="98.4">14</text>
<text x="135.6" y="98.4">7</text>
<text x="135.6" y="102">8</text>
<text x="140.1" y="96.3">DRAIN2</text>
<text x="140.1" y="99.8">DRAIN3</text>
<text x="161.4" y="99.8">DRAIN4</text>
<text x="161.4" y="96.3">DRAIN5</text>
<text x="176.4" y="102">13</text>
<text x="176.4" y="98.4">14</text>
<text x="223.8" y="98.4">7</text>
<text x="223.8" y="102">8</text>
<text x="228.2" y="96.3">DRAIN2</text>
<text x="228.2" y="99.8">DRAIN3</text>
<text x="249.6" y="99.8">DRAIN4</text>
<text x="249.6" y="96.3">DRAIN5</text>
<text x="264.6" y="102">13</text>
<text x="264.6" y="98.4">14</text>
<text x="312" y="98.4">7</text>
<text x="312" y="102">8</text>
<text x="316.4" y="96.3">DRAIN2</text>
<text x="316.4" y="99.8">DRAIN3</text>
<text x="337.8" y="99.8">DRAIN4</text>
<text x="337.8" y="96.3">DRAIN5</text>
<text x="352.8" y="102">13</text>
<text x="352.8" y="98.4">14</text>
<text x="47.4" y="105.5">9</text>
<text x="51.9" y="103.4">SRCLR#</text>
<text x="51.9" y="106.9">G#</text>
<text x="76.9" y="103.4">SRCK</text>
<text x="79.1" y="106.9">RCK</text>
<text x="88.2" y="105.5">12</text>
<text x="135.6" y="105.5">9</text>
<text x="140.1" y="103.4">SRCLR#</text>
<text x="140.1" y="106.9">G#</text>
<text x="165.1" y="103.4">SRCK</text>
<text x="167.3" y="106.9">RCK</text>
<text x="176.4" y="105.5">12</text>
<text x="223.8" y="105.5">9</text>
<text x="228.2" y="103.4">SRCLR#</text>
<text x="228.2" y="106.9">G#</text>
<text x="253.3" y="103.4">SRCK</text>
<text x="255.5" y="106.9">RCK</text>
<text x="264.6" y="105.5">12</text>
<text x="312" y="105.5">9</text>
<text x="316.4" y="103.4">SRCLR#</text>
<text x="316.4" y="106.9">G#</text>
<text x="341.5" y="103.4">SRCK</text>
<text x="343.7" y="106.9">RCK</text>
<text x="352.8" y="105.5">12</text>
<text x="45.4" y="109">10</text>
<text x="51.9" y="110.4">GND</text>
<text x="78.4" y="110.4">GND</text>
<text x="88.2" y="109">11</text>
<text x="133.6" y="109">10</text>
<text x="140.1" y="110.4">GND</text>
<text x="166.6" y="110.4">GND</text>
<text x="176.4" y="109">11</text>
<text x="221.7" y="109">10</text>
<text x="228.2" y="110.4">GND</text>
<text x="254.8" y="110.4">GND</text>
<text x="264.6" y="109">11</text>
<text x="309.9" y="109">10</text>
<text x="316.4" y="110.4">GND</text>
<text x="343" y="110.4">GND</text>
<text x="352.8" y="109">11</text>
</g>
</svg>
